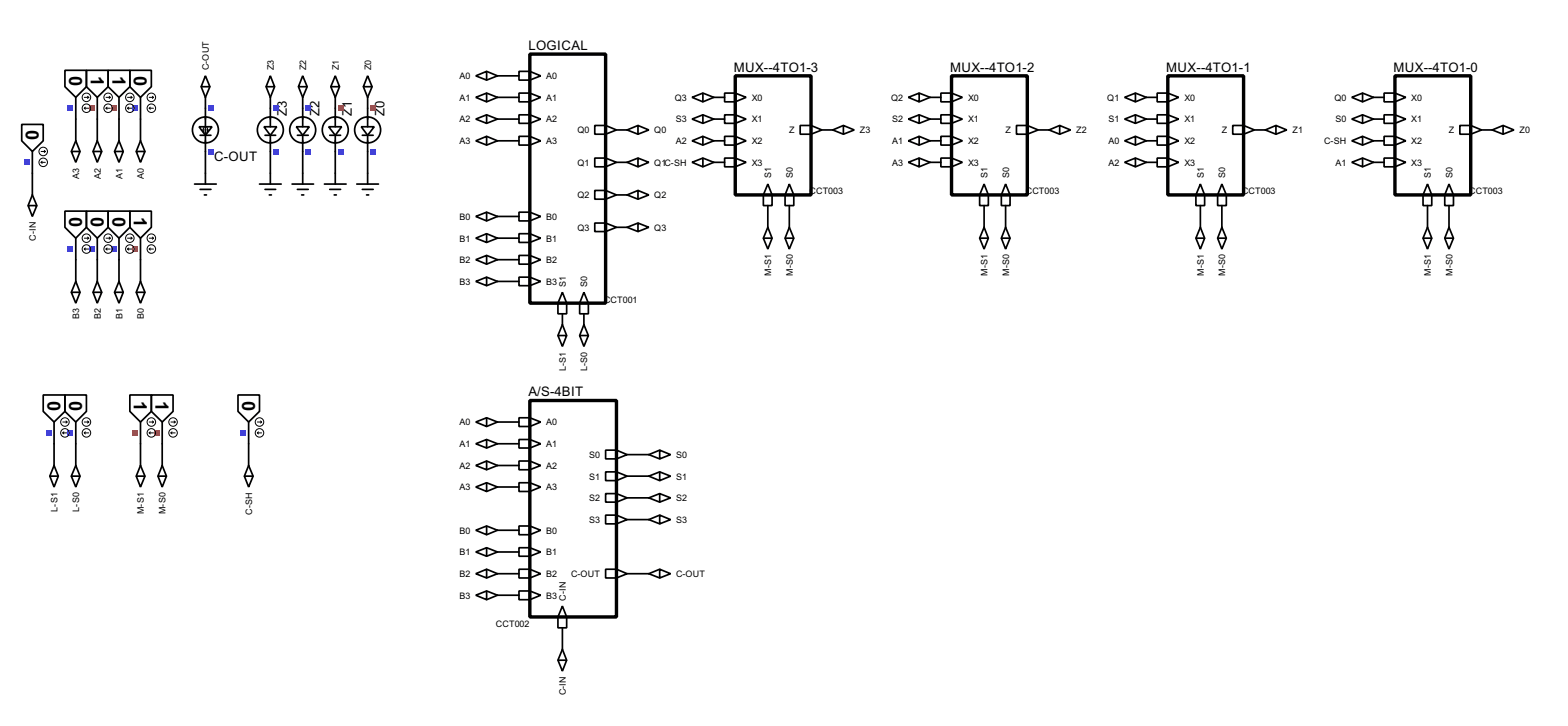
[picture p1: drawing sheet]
<svg xmlns="http://www.w3.org/2000/svg" width="368mm" height="170mm" viewBox="0 0 368 170" stroke-linecap="round" stroke-linejoin="round" font-family="sans-serif">
<g fill="none" stroke="#000" stroke-width=".4">
<path d="M30.5 16.5h5.1v3.9l-2.6 2.5-2.5-2.5zM116.9 17.8h5M121.9 16.8h2.6l2.5 1-2.5 1h-2.6zM124.5 16.8v2M17.8 28v5.1M22.9 28v5.1M28 28v5.1M33 22.9v10.2M48.3 22.9v2.5M48.3 35.6v5.1M63.5 22.9v2.5M63.5 35.6v5.1"/>
<path d="M71.1 22.9v2.5M71.1 35.6v5.1M78.8 22.9v2.5M78.8 35.6v5.1M86.4 22.9v2.5M86.4 35.6v5.1M116.9 33.1h5M116.9 28h5M116.9 22.9h5M121.9 21.9h2.6l2.5 1-2.5 1h-2.6zM121.9 27h2.6l2.5 1-2.5 1h-2.6zM121.9 32h2.6l2.5 1.1-2.5 1h-2.6z"/>
<path d="M124.5 21.9v2M124.5 27v2M124.5 32v2.1M139.7 29.5h2.6l2.5 1-2.5 1h-2.6zM139.7 37.1h2.6l2.5 1-2.5 1.1h-2.6zM142.3 29.5v2M142.3 37.1v2.1M144.8 30.5h2.5M144.8 38.1h2.5M167.7 33.1h2.5M167.7 28h2.5M167.7 22.9h2.5"/>
<path d="M167.7 38.1h2.5M170.2 21.9h2.5l2.6 1-2.6 1h-2.5zM170.2 27h2.5l2.6 1-2.6 1h-2.5zM170.2 32h2.5l2.6 1.1-2.6 1h-2.5zM170.2 37.1h2.5l2.6 1-2.6 1.1h-2.5zM172.7 21.9v2M172.7 27v2M172.7 32v2.1M172.7 37.1v2.1M188 29.5h2.5l2.6 1-2.6 1h-2.5zM190.5 29.5v2M193.1 30.5h2.5"/>
<path d="M218.5 33.1h2.5M218.5 28h2.5M218.5 22.9h2.5M218.5 38.1h2.5M221 21.9h2.5l2.6 1-2.6 1h-2.5zM221 27h2.5l2.6 1-2.6 1h-2.5zM221 32h2.5l2.6 1.1-2.6 1h-2.5zM221 37.1h2.5l2.6 1-2.6 1.1h-2.5zM223.5 21.9v2M223.5 27v2M223.5 32v2.1M223.5 37.1v2.1"/>
<path d="M238.8 29.5h2.5l2.6 1-2.6 1h-2.5zM241.3 29.5v2M243.9 30.5h2.5M269.3 33.1h2.5M269.3 28h2.5M269.3 22.9h2.5M269.3 38.1h2.5M271.8 21.9h2.5l2.6 1-2.6 1h-2.5zM271.8 27h2.5l2.6 1-2.6 1h-2.5zM271.8 32h2.5l2.6 1.1-2.6 1h-2.5zM271.8 37.1h2.5l2.6 1-2.6 1.1h-2.5zM274.3 21.9v2"/>
<path d="M274.3 27v2M274.3 32v2.1M274.3 37.1v2.1M289.6 29.5h2.5l2.6 1-2.6 1h-2.5zM292.1 29.5v2M294.7 30.5h2.5M322.6 33.1h2.5M322.6 28h2.5M322.6 22.9h2.5M322.6 38.1h2.5M325.1 21.9h2.6l2.5 1-2.5 1h-2.6zM325.1 27h2.6l2.5 1-2.5 1h-2.6z"/>
<path d="M325.1 32h2.6l2.5 1.1-2.5 1h-2.6zM325.1 37.1h2.6l2.5 1-2.5 1.1h-2.6zM327.7 21.9v2M327.7 27v2M327.7 32v2.1M327.7 37.1v2.1M342.9 29.5h2.6l2.5 1-2.5 1h-2.6zM345.5 29.5v2M348 30.5h2.5M7.6 40.7v5.1M116.9 55.9h5M116.9 50.8h5"/>
<path d="M121.9 49.8h2.6l2.5 1-2.5 1.1h-2.6zM121.9 54.9h2.6l2.5 1-2.5 1h-2.6zM121.9 60h2.6l2.5 1-2.5 1h-2.6zM124.5 49.8v2.1M124.5 54.9v2M124.5 60v2M139.7 44.7h2.6l2.5 1.1-2.5 1h-2.6zM139.7 52.4h2.6l2.5 1-2.5 1h-2.6zM142.3 44.7v2.1M142.3 52.4v2M144.8 45.8h2.5M144.8 53.4h2.5"/>
<path d="M179.3 45.8h2.1M180.4 43.2l1 2.6v2.5h-2.1v-2.5zM180.4 48.3v5.1M184.4 45.8h2.1M185.4 43.2l1.1 2.6v2.5h-2.1v-2.5zM185.4 48.3v5.1M230.1 45.8h2.1M231.2 43.2l1 2.6v2.5h-2.1v-2.5zM231.2 48.3v5.1M235.2 45.8h2.1M236.2 43.2l1.1 2.6v2.5h-2.1v-2.5zM236.2 48.3v5.1"/>
<path d="M280.9 45.8h2.1M282 43.2l1 2.6v2.5h-2.1v-2.5zM282 48.3v5.1M286 45.8h2.1M287 43.2l1.1 2.6v2.5h-2.1v-2.5zM287 48.3v5.1M334.3 45.8h2M335.3 43.2l1 2.6v2.5h-2v-2.5zM335.3 48.3v5.1M339.4 45.8h2M340.4 43.2l1 2.6v2.5h-2v-2.5zM340.4 48.3v5.1"/>
<path d="M17.8 61v5.1M22.9 61v5.1M28 61v5.1M33 61v5.1M116.9 66.1h5M116.9 61h5M121.9 65.1h2.6l2.5 1-2.5 1h-2.6zM124.5 65.1v2M131.1 71.2h2M132.1 68.6l1 2.6v2.5h-2v-2.5zM132.1 73.7v2.5M136.2 71.2h2"/>
<path d="M137.2 68.6l1 2.6v2.5h-2v-2.5zM137.2 73.7v2.5M116.9 99.1h5M121.9 98.1h2.6l2.5 1-2.5 1h-2.6zM124.5 98.1v2M12.7 104.2v5.1M17.8 104.2v5.1M33 104.2v5.1M38.1 104.2v5.1M58.4 104.2v5.1M116.9 114.3h5M116.9 109.3h5"/>
<path d="M116.9 104.2h5M121.9 103.2h2.6l2.5 1-2.5 1h-2.6zM121.9 108.2h2.6l2.5 1.1-2.5 1h-2.6zM121.9 113.3h2.6l2.5 1-2.5 1.1h-2.6zM124.5 103.2v2M124.5 108.2v2.1M124.5 113.3v2.1M142.3 115.9h2.5l2.5 1-2.5 1h-2.5zM142.3 110.8h2.5l2.5 1-2.5 1h-2.5zM142.3 105.7h2.5l2.5 1-2.5 1h-2.5zM144.8 105.7v2M144.8 110.8v2"/>
<path d="M144.8 115.9v2M147.3 106.7h5.1M147.3 111.8h5.1M147.3 116.9h5.1M116.9 139.7h5M116.9 134.7h5M116.9 129.6h5M116.9 124.5h5M121.9 138.7h2.6l2.5 1-2.5 1.1h-2.6zM121.9 133.6h2.6l2.5 1.1-2.5 1h-2.6zM121.9 128.6h2.6l2.5 1-2.5 1h-2.6zM121.9 123.5h2.6l2.5 1-2.5 1h-2.6z"/>
<path d="M124.5 123.5v2M124.5 128.6v2M124.5 133.6v2.1M124.5 138.7v2.1M142.3 133.6h2.5l2.5 1.1-2.5 1h-2.5zM142.3 120.9h2.5l2.5 1.1-2.5 1h-2.5zM144.8 120.9v2.1M144.8 133.6v2.1M147.3 134.7h5.1M147.3 122h5.1M131.1 144.8h2M132.1 142.3l1 2.5v2.6h-2v-2.6z"/>
<path d="M132.1 147.4v5"/>
</g>
<path d="M124.5 12.7h17.8v58.5h-17.8zM172.7 17.8h17.8v28h-17.8zM223.5 17.8h17.8v28h-17.8zM274.3 17.8h17.8v28h-17.8zM327.7 17.8h17.8v28h-17.8zM124.5 94h20.3v50.8h-20.3z" fill="none" stroke="#000" stroke-width=".8"/>
<g fill="none" stroke="#000" stroke-width=".23">
<path d="M35.1 22.9h1M35.1 25.4l.2 .3M35.1 25.4h1M35.3 25.2l-.2 .2M35.8 22.6l.3 .3M36.1 22.9l-.3 .2"/>
<circle cx="35.5" cy="25.4" r="1"/>
<circle cx="35.5" cy="22.9" r="1"/>
</g>
<path d="M31.1 24.8h1.3v1.3h-1.3z" fill="#4040ff"/>
<path d="M25.4 16.5h5.1v3.9l-2.5 2.5-2.6-2.5zM28 22.9v5.1" fill="none" stroke="#000" stroke-width=".4"/>
<g fill="none" stroke="#000" stroke-width=".23">
<path d="M30 22.9h1M30 25.4l.3 .3M30 25.4h1M30.3 25.2l-.3 .2M30.8 22.6l.2 .3M31 22.9l-.2 .2"/>
<circle cx="30.5" cy="25.4" r="1"/>
<circle cx="30.5" cy="22.9" r="1"/>
</g>
<path d="M26.1 24.8h1.2v1.3h-1.2z" fill="#ff4040"/>
<path d="M20.3 16.5h5.1v3.9l-2.5 2.5-2.6-2.5zM22.9 22.9v5.1" fill="none" stroke="#000" stroke-width=".4"/>
<g fill="none" stroke="#000" stroke-width=".23">
<path d="M24.9 22.9h1M24.9 25.4l.3 .3M24.9 25.4h1M25.2 25.2l-.3 .2M25.7 22.6l.2 .3M25.9 22.9l-.2 .2"/>
<circle cx="25.4" cy="25.4" r="1"/>
<circle cx="25.4" cy="22.9" r="1"/>
</g>
<path d="M21 24.8h1.3v1.3h-1.3z" fill="#ff4040"/>
<path d="M15.3 16.5h5v3.9l-2.5 2.5-2.5-2.5zM17.8 22.9v5.1" fill="none" stroke="#000" stroke-width=".4"/>
<g fill="none" stroke="#000" stroke-width=".23">
<path d="M19.8 22.9h1.1M19.8 25.4l.3 .3M19.8 25.4h1.1M20.1 25.2l-.3 .2M20.6 22.6l.3 .3M20.9 22.9l-.3 .2"/>
<circle cx="20.3" cy="25.4" r="1"/>
<circle cx="20.3" cy="22.9" r="1"/>
</g>
<path d="M15.9 24.8h1.3v1.3h-1.3z" fill="#4040ff"/>
<path d="M30.5 49.6h5.1v3.8l-2.6 2.5-2.5-2.5zM33 55.9v5.1" fill="none" stroke="#000" stroke-width=".4"/>
<g fill="none" stroke="#000" stroke-width=".23">
<path d="M35.1 55.9h1M35.1 58.5l.2 .2M35.1 58.5h1M35.3 58.2l-.2 .3M35.8 55.7l.3 .2M36.1 55.9l-.3 .3"/>
<circle cx="35.5" cy="58.5" r="1"/>
<circle cx="35.5" cy="55.9" r="1"/>
</g>
<path d="M31.1 57.8h1.3v1.3h-1.3z" fill="#ff4040"/>
<path d="M25.4 49.6h5.1v3.8l-2.5 2.5-2.6-2.5zM28 55.9v5.1" fill="none" stroke="#000" stroke-width=".4"/>
<g fill="none" stroke="#000" stroke-width=".23">
<path d="M30 55.9h1M30 58.5l.3 .2M30 58.5h1M30.3 58.2l-.3 .3M30.8 55.7l.2 .2M31 55.9l-.2 .3"/>
<circle cx="30.5" cy="55.9" r="1"/>
<circle cx="30.5" cy="58.5" r="1"/>
</g>
<path d="M26.1 57.8h1.2v1.3h-1.2z" fill="#4040ff"/>
<path d="M20.3 49.6h5.1v3.8l-2.5 2.5-2.6-2.5zM22.9 55.9v5.1" fill="none" stroke="#000" stroke-width=".4"/>
<g fill="none" stroke="#000" stroke-width=".23">
<path d="M24.9 55.9h1M24.9 58.5l.3 .2M24.9 58.5h1M25.2 58.2l-.3 .3M25.7 55.7l.2 .2M25.9 55.9l-.2 .3"/>
<circle cx="25.4" cy="55.9" r="1"/>
<circle cx="25.4" cy="58.5" r="1"/>
</g>
<path d="M21 57.8h1.3v1.3h-1.3z" fill="#4040ff"/>
<path d="M15.3 49.6h5v3.8l-2.5 2.5-2.5-2.5zM17.8 55.9v5.1" fill="none" stroke="#000" stroke-width=".4"/>
<g fill="none" stroke="#000" stroke-width=".23">
<path d="M19.8 55.9h1.1M19.8 58.5l.3 .2M19.8 58.5h1.1M20.1 58.2l-.3 .3M20.6 55.7l.3 .2M20.9 55.9l-.3 .3"/>
<circle cx="20.3" cy="55.9" r="1"/>
<circle cx="20.3" cy="58.5" r="1"/>
</g>
<path d="M15.9 57.8h1.3v1.3h-1.3z" fill="#4040ff"/>
<path d="M15.3 92.7h5v3.9l-2.5 2.5-2.5-2.5zM17.8 99.1v5.1" fill="none" stroke="#000" stroke-width=".4"/>
<g fill="none" stroke="#000" stroke-width=".23">
<path d="M19.8 99.1h1.1M20.6 98.8l.3 .3M20.9 99.1l-.3 .2M19.8 101.6l.3 .3M19.8 101.6h1.1M20.1 101.4l-.3 .2"/>
<circle cx="20.3" cy="99.1" r="1"/>
<circle cx="20.3" cy="101.6" r="1"/>
</g>
<path d="M15.9 101h1.3v1.3h-1.3z" fill="#4040ff"/>
<path d="M10.2 92.7h5.1v3.9l-2.6 2.5-2.5-2.5zM12.7 99.1v5.1" fill="none" stroke="#000" stroke-width=".4"/>
<g fill="none" stroke="#000" stroke-width=".23">
<path d="M14.8 99.1h1M15.5 98.8l.3 .3M15.8 99.1l-.3 .2M14.8 101.6l.2 .3M14.8 101.6h1M15 101.4l-.2 .2"/>
<circle cx="15.2" cy="99.1" r="1"/>
<circle cx="15.2" cy="101.6" r="1"/>
</g>
<path d="M10.8 101h1.3v1.3h-1.3z" fill="#4040ff"/>
<path d="M5.1 29.2h5.1v3.9l-2.6 2.5-2.5-2.5zM7.6 35.6v5.1" fill="none" stroke="#000" stroke-width=".4"/>
<g fill="none" stroke="#000" stroke-width=".23">
<path d="M9.7 35.6h1M9.7 38.1l.2 .3M9.7 38.1h1M9.9 37.9l-.2 .2M10.4 35.3l.3 .3M10.7 35.6l-.3 .2"/>
<circle cx="10.1" cy="35.6" r="1"/>
<circle cx="10.1" cy="38.1" r="1"/>
</g>
<path d="M5.7 37.5h1.3v1.3h-1.3z" fill="#4040ff"/>
<g fill="none" stroke="#000" stroke-width=".4">
<path d="M62 29.8h3l-1.5 2zM62.3 31.8h2.5M63.5 25.4v4.4M63.5 31.8v3.8"/>
<circle cx="63.5" cy="30.5" r="3.1"/>
</g>
<g fill="#4040ff">
<path d="M64.2 24.8h1.2v1.3h-1.2z"/>
<path d="M64.2 35h1.2v1.2h-1.2z"/>
</g>
<g fill="none" stroke="#000" stroke-width=".4">
<path d="M69.6 29.8h3.1l-1.6 2zM69.9 31.8h2.5M71.1 25.4v4.4M71.1 31.8v3.8"/>
<circle cx="71.1" cy="30.5" r="3.1"/>
</g>
<g fill="#4040ff">
<path d="M71.8 24.8h1.3v1.3h-1.3z"/>
<path d="M71.8 35h1.3v1.2h-1.3z"/>
</g>
<g fill="none" stroke="#000" stroke-width=".4">
<path d="M77.2 29.8h3.1l-1.5 2zM77.5 31.8h2.5M78.8 25.4v4.4M78.8 31.8v3.8"/>
<circle cx="78.7" cy="30.5" r="3.1"/>
</g>
<path d="M79.4 24.8h1.3v1.3h-1.3z" fill="#ff4040"/>
<path d="M79.4 35h1.3v1.2h-1.3z" fill="#4040ff"/>
<g fill="none" stroke="#000" stroke-width=".4">
<path d="M84.9 29.8h3l-1.5 2zM85.1 31.8h2.6M86.4 25.4v4.4M86.4 31.8v3.8"/>
<circle cx="86.3" cy="30.5" r="3.1"/>
</g>
<path d="M87 24.8h1.3v1.3h-1.3z" fill="#ff4040"/>
<path d="M87 35h1.3v1.2h-1.3z" fill="#4040ff"/>
<g fill="none" stroke="#000" stroke-width=".4">
<path d="M63.5 17.8l1 2.6h-2zM71.1 17.8l1.1 2.6h-2.1zM78.8 17.8l1 2.6h-2.1zM86.4 17.8l1 2.6h-2zM62.5 20.4l1 2.5 1-2.5M70.1 20.4l1 2.5 1.1-2.5M77.7 20.4l1.1 2.5 1-2.5M85.4 20.4l1 2.5 1-2.5M198.1 29.5l2.6 1-2.6 1zM198.1 29.5l-2.5 1 2.5 1M248.9 29.5l2.6 1-2.6 1zM248.9 29.5l-2.5 1 2.5 1"/>
<path d="M299.7 29.5l2.6 1-2.6 1zM299.7 29.5l-2.5 1 2.5 1M353.1 29.5l2.5 1-2.5 1zM353.1 29.5l-2.6 1 2.6 1M61 43.2h5.1M62.3 44.5h2.5M63.3 45.8h.5M63.5 40.7v2.5M68.6 43.2h5.1M69.9 44.5h2.5M70.9 45.8h.5M71.1 40.7v2.5"/>
<path d="M76.2 43.2h5.1M77.5 44.5h2.5M78.5 45.8h.5M78.8 40.7v2.5M83.8 43.2h5.1M85.1 44.5h2.6M86.1 45.8h.5M86.4 40.7v2.5M35.6 92.7h5.1v3.9l-2.6 2.5-2.5-2.5zM38.1 99.1v5.1"/>
</g>
<g fill="none" stroke="#000" stroke-width=".23">
<path d="M40.2 99.1h1M40.9 98.8l.3 .3M41.2 99.1l-.3 .2M40.2 101.6l.2 .3M40.2 101.6h1M40.4 101.4l-.2 .2"/>
<circle cx="40.6" cy="99.1" r="1"/>
<circle cx="40.6" cy="101.6" r="1"/>
</g>
<path d="M36.2 101h1.3v1.3h-1.3z" fill="#ff4040"/>
<path d="M30.5 92.7h5.1v3.9l-2.6 2.5-2.5-2.5zM33 99.1v5.1" fill="none" stroke="#000" stroke-width=".4"/>
<g fill="none" stroke="#000" stroke-width=".23">
<path d="M35.1 99.1h1M35.8 98.8l.3 .3M36.1 99.1l-.3 .2M35.1 101.6l.2 .3M35.1 101.6h1M35.3 101.4l-.2 .2"/>
<circle cx="35.5" cy="99.1" r="1"/>
<circle cx="35.5" cy="101.6" r="1"/>
</g>
<path d="M31.1 101h1.3v1.3h-1.3z" fill="#ff4040"/>
<g fill="none" stroke="#000" stroke-width=".4">
<path d="M111.8 17.8l2.5-1v2zM114.3 16.8l2.6 1-2.6 1M16.8 35.6h2l-1 2.5zM16.8 35.6l1-2.5 1 2.5M21.9 35.6h2l-1 2.5zM21.9 35.6l1-2.5 1 2.5M26.9 35.6h2.1l-1 2.5zM26.9 35.6l1.1-2.5 1 2.5M32 35.6h2.1l-1.1 2.5zM32 35.6l1-2.5 1.1 2.5M46.8 29.8h3l-1.5 2zM47 31.8h2.6"/>
<path d="M48.3 25.4v4.4M48.3 31.8v3.8M111.8 33.1l2.5-1.1v2.1zM111.8 28l2.5-1v2zM111.8 22.9l2.5-1v2zM114.3 32l2.6 1.1-2.6 1M114.3 27l2.6 1-2.6 1M114.3 21.9l2.6 1-2.6 1M149.9 29.5l2.5 1-2.5 1zM149.9 37.1l2.5 1-2.5 1.1zM149.9 29.5l-2.6 1 2.6 1M149.9 37.1l-2.6 1 2.6 1.1"/>
<path d="M6.6 48.3h2.1l-1.1 2.5zM6.6 48.3l1-2.5 1.1 2.5M111.8 55.9l2.5-1v2zM111.8 50.8l2.5-1v2.1zM114.3 60l2.6 1-2.6 1M114.3 54.9l2.6 1-2.6 1M114.3 49.8l2.6 1-2.6 1.1M149.9 44.7l2.5 1.1-2.5 1zM149.9 52.4l2.5 1-2.5 1zM149.9 44.7l-2.6 1.1 2.6 1M149.9 52.4l-2.6 1 2.6 1M16.8 68.6h2l-1 2.6z"/>
<path d="M16.8 68.6l1-2.5 1 2.5M21.9 68.6h2l-1 2.6zM21.9 68.6l1-2.5 1 2.5M26.9 68.6h2.1l-1 2.6zM26.9 68.6l1.1-2.5 1 2.5M32 68.6h2.1l-1.1 2.6zM32 68.6l1-2.5 1.1 2.5M111.8 66.1l2.5-1v2zM111.8 61l2.5-1v2zM114.3 65.1l2.6 1-2.6 1M131.1 78.8h2l-1 2.5zM131.1 78.8l1-2.6 1 2.6"/>
<path d="M136.2 78.8h2l-1 2.5zM136.2 78.8l1-2.6 1 2.6M111.8 99.1l2.5-1v2zM114.3 98.1l2.6 1-2.6 1M11.7 111.8h2l-1 2.5zM11.7 111.8l1-2.5 1 2.5M16.8 111.8h2l-1 2.5zM16.8 111.8l1-2.5 1 2.5M32 111.8h2.1l-1.1 2.5zM32 111.8l1-2.5 1.1 2.5M37.1 111.8h2l-1 2.5zM37.1 111.8l1-2.5 1 2.5"/>
<path d="M111.8 114.3l2.5-1v2.1zM111.8 109.3l2.5-1.1v2.1zM111.8 104.2l2.5-1v2zM114.3 113.3l2.6 1-2.6 1.1M114.3 108.2l2.6 1.1-2.6 1M114.3 103.2l2.6 1-2.6 1M155 105.7l2.5 1-2.5 1zM155 110.8l2.5 1-2.5 1zM155 115.9l2.5 1-2.5 1zM155 105.7l-2.6 1 2.6 1M155 110.8l-2.6 1 2.6 1M155 115.9l-2.6 1 2.6 1"/>
<path d="M111.8 139.7l2.5-1v2.1zM111.8 134.7l2.5-1.1v2.1zM111.8 129.6l2.5-1v2zM111.8 124.5l2.5-1v2zM114.3 138.7l2.6 1-2.6 1.1M114.3 133.6l2.6 1.1-2.6 1M114.3 128.6l2.6 1-2.6 1M114.3 123.5l2.6 1-2.6 1M155 120.9l2.5 1.1-2.5 1zM155 133.6l2.5 1.1-2.5 1zM155 120.9l-2.6 1.1 2.6 1M155 133.6l-2.6 1.1 2.6 1"/>
<path d="M131.1 155h2l-1 2.5zM131.1 155l1-2.6 1 2.6"/>
<circle cx="48.2" cy="30.5" r="3.1"/>
</g>
<path d="M47.3 30.5h2M47.8 30h1v1h-1zM48.3 29.5v2" fill="none" stroke="#000" stroke-width=".23"/>
<g fill="#4040ff">
<path d="M48.9 24.8h1.3v1.3h-1.3z"/>
<path d="M48.9 35h1.3v1.2h-1.3z"/>
</g>
<g fill="none" stroke="#000" stroke-width=".4">
<path d="M48.3 17.8l1 2.6h-2zM47.3 20.4l1 2.5 1-2.5M162.6 22.9l2.5-1v2zM162.6 28l2.5-1v2zM162.6 33.1l2.5-1.1v2.1zM162.6 38.1l2.5-1v2.1zM165.1 21.9l2.6 1-2.6 1M165.1 27l2.6 1-2.6 1M165.1 32l2.6 1.1-2.6 1M165.1 37.1l2.6 1-2.6 1.1M213.4 22.9l2.5-1v2zM213.4 28l2.5-1v2z"/>
<path d="M213.4 33.1l2.5-1.1v2.1zM213.4 38.1l2.5-1v2.1zM215.9 21.9l2.6 1-2.6 1M215.9 27l2.6 1-2.6 1M215.9 32l2.6 1.1-2.6 1M215.9 37.1l2.6 1-2.6 1.1M264.2 22.9l2.5-1v2zM264.2 28l2.5-1v2zM264.2 33.1l2.5-1.1v2.1zM264.2 38.1l2.5-1v2.1zM266.7 21.9l2.6 1-2.6 1M266.7 27l2.6 1-2.6 1"/>
<path d="M266.7 32l2.6 1.1-2.6 1M266.7 37.1l2.6 1-2.6 1.1M317.5 22.9l2.6-1v2zM317.5 28l2.6-1v2zM317.5 33.1l2.6-1.1v2.1zM317.5 38.1l2.6-1v2.1zM320.1 21.9l2.5 1-2.5 1M320.1 27l2.5 1-2.5 1M320.1 32l2.5 1.1-2.5 1M320.1 37.1l2.5 1-2.5 1.1M45.7 43.2h5.1M47 44.5h2.6"/>
<path d="M48 45.8h.5M48.3 40.7v2.5M179.3 55.9h2.1l-1 2.6zM179.3 55.9l1.1-2.5 1 2.5M184.4 55.9h2.1l-1.1 2.6zM184.4 55.9l1-2.5 1.1 2.5M230.1 55.9h2.1l-1 2.6zM230.1 55.9l1.1-2.5 1 2.5M235.2 55.9h2.1l-1.1 2.6zM235.2 55.9l1-2.5 1.1 2.5M280.9 55.9h2.1l-1 2.6zM280.9 55.9l1.1-2.5 1 2.5"/>
<path d="M286 55.9h2.1l-1.1 2.6zM286 55.9l1-2.5 1.1 2.5M334.3 55.9h2l-1 2.6zM334.3 55.9l1-2.5 1 2.5M339.4 55.9h2l-1 2.6zM339.4 55.9l1-2.5 1 2.5M55.9 92.7h5.1v3.9l-2.6 2.5-2.5-2.5zM58.4 99.1v5.1"/>
</g>
<g fill="none" stroke="#000" stroke-width=".23">
<path d="M60.5 99.1h1M61.2 98.8l.3 .3M61.5 99.1l-.3 .2M60.5 101.6l.2 .3M60.5 101.6h1M60.7 101.4l-.2 .2"/>
<circle cx="60.9" cy="99.1" r="1"/>
<circle cx="60.9" cy="101.6" r="1"/>
</g>
<path d="M56.5 101h1.3v1.3h-1.3z" fill="#4040ff"/>
<path d="M57.4 111.8h2.1l-1.1 2.5zM57.4 111.8l1-2.5 1.1 2.5" fill="none" stroke="#000" stroke-width=".4"/>
<g font-size="4.8">
<text x="16.3" y="17.9" transform="rotate(90 16.3 17.9)">0</text>
<text x="21.3" y="17.9" transform="rotate(90 21.3 17.9)">1</text>
<text x="26.4" y="17.9" transform="rotate(90 26.4 17.9)">1</text>
<text x="31.5" y="17.9" transform="rotate(90 31.5 17.9)">0</text>
<text x="6.1" y="30.6" transform="rotate(90 6.1 30.6)">0</text>
<text x="16.3" y="51" transform="rotate(90 16.3 51)">0</text>
<text x="21.3" y="51" transform="rotate(90 21.3 51)">0</text>
<text x="26.4" y="51" transform="rotate(90 26.4 51)">0</text>
<text x="31.5" y="51" transform="rotate(90 31.5 51)">1</text>
<text x="11.1" y="94.1" transform="rotate(90 11.1 94.1)">0</text>
<text x="16.2" y="94.1" transform="rotate(90 16.2 94.1)">0</text>
<text x="31.4" y="94.1" transform="rotate(90 31.4 94.1)">1</text>
<text x="36.5" y="94.1" transform="rotate(90 36.5 94.1)">1</text>
<text x="56.8" y="94.1" transform="rotate(90 56.8 94.1)">0</text>
</g>
<g font-size="3.5">
<text x="124.1" y="11.7">LOGICAL</text>
<text x="172.4" y="16.8">MUX--4TO1-3</text>
<text x="223.2" y="16.8">MUX--4TO1-2</text>
<text x="274" y="16.8">MUX--4TO1-1</text>
<text x="327.3" y="16.8">MUX--4TO1-0</text>
<text x="67.4" y="27.2" transform="rotate(-90 67.4 27.2)">Z3</text>
<text x="75.1" y="27.2" transform="rotate(-90 75.1 27.2)">Z2</text>
<text x="82.7" y="27.2" transform="rotate(-90 82.7 27.2)">Z1</text>
<text x="90.3" y="27.2" transform="rotate(-90 90.3 27.2)">Z0</text>
<text x="50.3" y="37.7">C-OUT</text>
<text x="124.1" y="93">A/S-4BIT</text>
</g>
<g font-size="2.4">
<text x="49.1" y="16.5" transform="rotate(-90 49.1 16.5)">C-OUT</text>
<text x="64.3" y="16.5" transform="rotate(-90 64.3 16.5)">Z3</text>
<text x="71.9" y="16.5" transform="rotate(-90 71.9 16.5)">Z2</text>
<text x="79.6" y="16.5" transform="rotate(-90 79.6 16.5)">Z1</text>
<text x="87.2" y="16.5" transform="rotate(-90 87.2 16.5)">Z0</text>
<text x="107.9" y="23.6">A1</text>
<text x="107.9" y="18.6">A0</text>
<text x="128.3" y="18.6">A0</text>
<text x="128.3" y="23.6">A1</text>
<text x="158.5" y="23.6">Q3</text>
<text x="176.6" y="23.6">X0</text>
<text x="209.3" y="23.6">Q2</text>
<text x="227.4" y="23.6">X0</text>
<text x="260.1" y="23.6">Q1</text>
<text x="278.2" y="23.6">X0</text>
<text x="313.4" y="23.6">Q0</text>
<text x="331.5" y="23.6">X0</text>
<text x="107.9" y="28.8">A2</text>
<text x="128.3" y="28.8">A2</text>
<text x="158.7" y="28.8">S3</text>
<text x="176.6" y="28.8">X1</text>
<text x="209.5" y="28.8">S2</text>
<text x="227.4" y="28.8">X1</text>
<text x="260.3" y="28.8">S1</text>
<text x="278.2" y="28.8">X1</text>
<text x="313.7" y="28.8">S0</text>
<text x="331.5" y="28.8">X1</text>
<text x="107.9" y="33.9">A3</text>
<text x="128.3" y="33.9">A3</text>
<text x="135.6" y="31.3">Q0</text>
<text x="153.7" y="31.3">Q0</text>
<text x="158.7" y="33.9">A2</text>
<text x="176.6" y="33.9">X2</text>
<text x="185.4" y="31.3">Z</text>
<text x="202" y="31.3">Z3</text>
<text x="209.5" y="33.9">A1</text>
<text x="227.4" y="33.9">X2</text>
<text x="236.2" y="31.3">Z</text>
<text x="252.8" y="31.3">Z2</text>
<text x="260.3" y="33.9">A0</text>
<text x="278.2" y="33.9">X2</text>
<text x="287" y="31.3">Z</text>
<text x="303.6" y="31.3">Z1</text>
<text x="311" y="33.9">C-SH</text>
<text x="331.5" y="33.9">X2</text>
<text x="340.3" y="31.3">Z</text>
<text x="356.9" y="31.3">Z0</text>
<text x="18.6" y="42" transform="rotate(-90 18.6 42)">A3</text>
<text x="23.6" y="42" transform="rotate(-90 23.6 42)">A2</text>
<text x="28.8" y="42" transform="rotate(-90 28.8 42)">A1</text>
<text x="33.8" y="42" transform="rotate(-90 33.8 42)">A0</text>
<text x="135.6" y="38.9">Q1</text>
<text x="153.7" y="38.9">Q1C-SH</text>
<text x="176.6" y="38.9">X3</text>
<text x="181.2" y="41.9" transform="rotate(-90 181.2 41.9)">S1</text>
<text x="186.2" y="41.9" transform="rotate(-90 186.2 41.9)">S0</text>
<text x="209.5" y="38.9">A3</text>
<text x="227.4" y="38.9">X3</text>
<text x="232" y="41.9" transform="rotate(-90 232 41.9)">S1</text>
<text x="237" y="41.9" transform="rotate(-90 237 41.9)">S0</text>
<text x="260.3" y="38.9">A2</text>
<text x="278.2" y="38.9">X3</text>
<text x="282.8" y="41.9" transform="rotate(-90 282.8 41.9)">S1</text>
<text x="287.8" y="41.9" transform="rotate(-90 287.8 41.9)">S0</text>
<text x="313.7" y="38.9">A1</text>
<text x="331.5" y="38.9">X3</text>
<text x="336.1" y="41.9" transform="rotate(-90 336.1 41.9)">S1</text>
<text x="341.2" y="41.9" transform="rotate(-90 341.2 41.9)">S0</text>
<text x="135.6" y="46.6">Q2</text>
<text x="153.7" y="46.6">Q2</text>
<text x="190.1" y="45.6">CCT003</text>
<text x="240.9" y="45.6">CCT003</text>
<text x="291.7" y="45.6">CCT003</text>
<text x="345.1" y="45.6">CCT003</text>
<text x="107.9" y="51.6">B0</text>
<text x="128.3" y="51.6">B0</text>
<text x="8.4" y="56.5" transform="rotate(-90 8.4 56.5)">C-IN</text>
<text x="107.9" y="56.7">B1</text>
<text x="128.3" y="56.7">B1</text>
<text x="135.6" y="54.2">Q3</text>
<text x="153.7" y="54.2">Q3</text>
<text x="107.9" y="61.7">B2</text>
<text x="128.3" y="61.7">B2</text>
<text x="181.2" y="64.8" transform="rotate(-90 181.2 64.8)">M-S1</text>
<text x="186.2" y="64.8" transform="rotate(-90 186.2 64.8)">M-S0</text>
<text x="232" y="64.8" transform="rotate(-90 232 64.8)">M-S1</text>
<text x="237" y="64.8" transform="rotate(-90 237 64.8)">M-S0</text>
<text x="282.8" y="64.8" transform="rotate(-90 282.8 64.8)">M-S1</text>
<text x="287.8" y="64.8" transform="rotate(-90 287.8 64.8)">M-S0</text>
<text x="336.1" y="64.8" transform="rotate(-90 336.1 64.8)">M-S1</text>
<text x="341.2" y="64.8" transform="rotate(-90 341.2 64.8)">M-S0</text>
<text x="107.9" y="66.9">B3</text>
<text x="128.3" y="66.9">B3</text>
<text x="132.9" y="67.3" transform="rotate(-90 132.9 67.3)">S1</text>
<text x="138" y="67.3" transform="rotate(-90 138 67.3)">S0</text>
<text x="141.9" y="71">CCT001</text>
<text x="18.6" y="75" transform="rotate(-90 18.6 75)">B3</text>
<text x="23.6" y="75" transform="rotate(-90 23.6 75)">B2</text>
<text x="28.8" y="75" transform="rotate(-90 28.8 75)">B1</text>
<text x="33.8" y="75" transform="rotate(-90 33.8 75)">B0</text>
<text x="132.9" y="87" transform="rotate(-90 132.9 87)">L-S1</text>
<text x="138" y="87" transform="rotate(-90 138 87)">L-S0</text>
<text x="107.9" y="99.9">A0</text>
<text x="128.3" y="99.9">A0</text>
<text x="107.9" y="105">A1</text>
<text x="128.3" y="105">A1</text>
<text x="138.4" y="107.5">S0</text>
<text x="158.8" y="107.5">S0</text>
<text x="107.9" y="110.1">A2</text>
<text x="128.3" y="110.1">A2</text>
<text x="138.4" y="112.6">S1</text>
<text x="158.8" y="112.6">S1</text>
<text x="107.9" y="115.1">A3</text>
<text x="128.3" y="115.1">A3</text>
<text x="138.4" y="117.7">S2</text>
<text x="158.8" y="117.7">S2</text>
<text x="13.5" y="120.1" transform="rotate(-90 13.5 120.1)">L-S1</text>
<text x="18.6" y="120.1" transform="rotate(-90 18.6 120.1)">L-S0</text>
<text x="33.8" y="120.7" transform="rotate(-90 33.8 120.7)">M-S1</text>
<text x="38.9" y="120.7" transform="rotate(-90 38.9 120.7)">M-S0</text>
<text x="59.2" y="120.8" transform="rotate(-90 59.2 120.8)">C-SH</text>
<text x="107.9" y="125.3">B0</text>
<text x="128.3" y="125.3">B0</text>
<text x="138.4" y="122.8">S3</text>
<text x="158.8" y="122.8">S3</text>
<text x="107.9" y="130.4">B1</text>
<text x="128.3" y="130.4">B1</text>
<text x="107.9" y="135.5">B2</text>
<text x="128.3" y="135.5">B2</text>
<text x="134.1" y="135.5">C-OUT</text>
<text x="158.8" y="135.5">C-OUT</text>
<text x="107.9" y="140.5">B3</text>
<text x="128.3" y="140.5">B3</text>
<text x="132.9" y="141" transform="rotate(-90 132.9 141)">C-IN</text>
<text x="116.5" y="147.2">CCT002</text>
<text x="132.9" y="163.2" transform="rotate(-90 132.9 163.2)">C-IN</text>
</g>
</svg>
